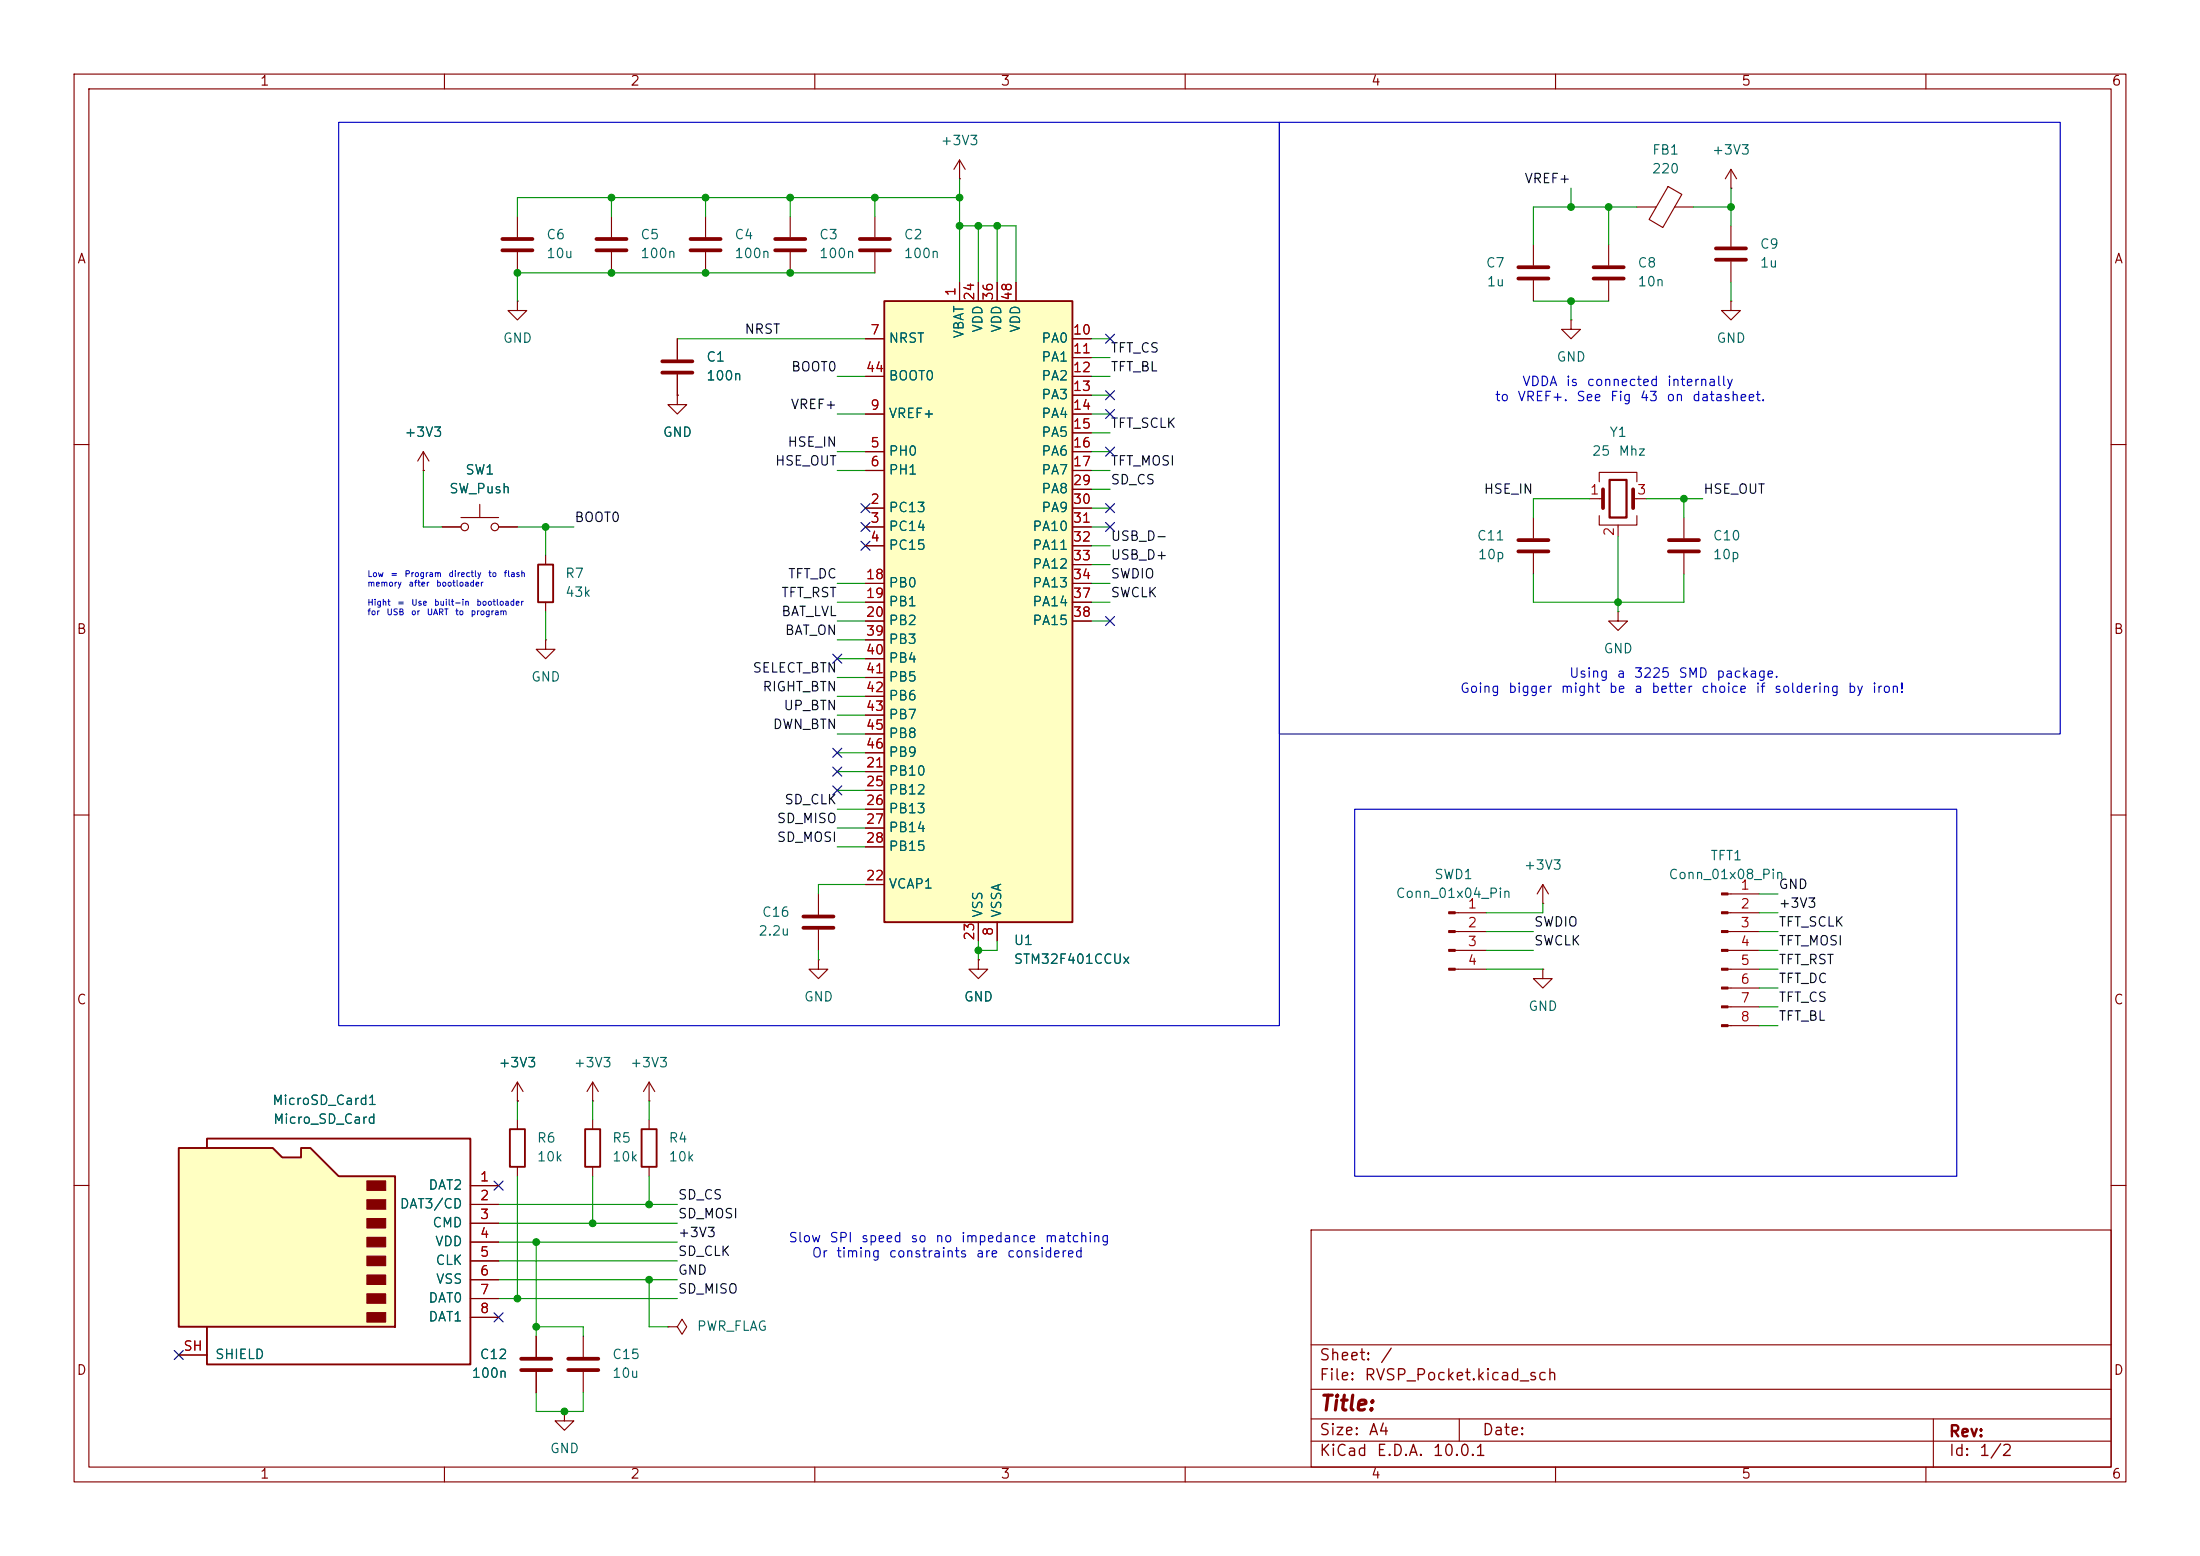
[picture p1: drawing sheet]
<svg xmlns="http://www.w3.org/2000/svg" width="297mm" height="210mm" viewBox="0 0 297 210" stroke-linecap="round" stroke-linejoin="round" font-family="sans-serif">
<g fill="none" stroke="#840000" stroke-width=".15">
<path d="M10 10h277v190h-277zM12 12h273v186h-273zM60 10v2M110 10v2M160 10v2M210 10v2M260 10v2M82.5 29.2v2.8M82.5 34v2.8M118.1 29.2v2.8M118.1 34v2.8M129.5 24.1h.1"/>
<path d="M129.5 21.6l-.7 1.3M129.5 21.6l.8 1.3M129.5 21.6v2.5M91.4 53.3v1.3h1.3l-1.3 1.3-1.2-1.3h1.2M91.4 53.3h.1M10 60h2M285 60h2M218.4 82.6v1.2h1.3l-1.3 1.3-1.2-1.3h1.2M218.4 82.6h.1M10 110h2M285 110h2M10 160h2"/>
<path d="M177 166h108v32h-108zM285 160h2M60 198v2M110 198v2M160 198v2M177 194.5h108M177 191.5h108M177 187.5h108M177 181.5h108M197 191.5v3M210 198v2M260 198v2"/>
<path d="M261 191.5v6.5"/>
</g>
<path d="M80.5 32.3h4.1M80.5 33.8h4.1M116.1 32.3h4M116.1 33.8h4" fill="none" stroke="#840000" stroke-width=".51"/>
<path d="M119.4 40.6h25.4v83.9h-25.4z" fill="#ffffc2"/>
<path d="M119.4 40.6h25.4v83.9h-25.4zM86.6 152.4h2v5.1h-2z" fill="none" stroke="#840000" stroke-width=".25"/>
<g fill="none" stroke="#840000" stroke-width=".15">
<path d="M95.2 29.2v2.8M95.2 34v2.8M106.7 29.2v2.8M106.7 34v2.8M129.5 38.1v2.5M132.1 38.1v2.5M134.6 38.1v2.5M137.2 38.1v2.5M207 33v2.8M207 37.8v2.8M217.2 33v2.8M217.2 37.8v2.8"/>
<path d="M221 27.9h2.6M225.2 25.2l1.9 1-2.6 4.5-1.9-1.1zM226.1 27.9h2.5M233.7 25.4h.1M233.7 22.9l-.8 1.2M233.7 22.9l.7 1.2M233.7 22.9v2.5M233.7 30.5v2.8M233.7 35.3v2.8M69.8 40.6v1.3h1.3l-1.3 1.3-1.2-1.3h1.2M69.8 40.6h.1M91.4 45.7v2.8"/>
<path d="M91.4 50.5v2.8M116.8 45.7h2.6M116.8 55.9h2.6M116.8 50.8h2.6M144.8 45.7h2.5M144.8 55.9h2.5M144.8 48.3h2.5M144.8 50.8h2.5M144.8 53.3h2.5M144.8 58.4h2.5M212.1 43.2v1.3h1.3l-1.3 1.2-1.3-1.2h1.3M212.1 43.2h.1"/>
<path d="M233.7 40.6v1.3h1.2l-1.2 1.3-1.3-1.3h1.3M233.7 40.6h.1M116.8 68.6h2.6M116.8 71.1h2.6M116.8 73.7h2.6M116.8 61h2.6M116.8 63.5h2.6M116.8 78.7h2.6M144.8 68.6h2.5M144.8 71.1h2.5M144.8 73.7h2.5M144.8 61h2.5"/>
<path d="M144.8 63.5h2.5M144.8 78.7h2.5M144.8 66h2.5M144.8 76.2h2.5M207 69.9v2.7M207 74.7v2.8M227.3 69.9v2.7M227.3 74.7v2.8M73.7 86.4v1.2h1.2l-1.2 1.3-1.3-1.3h1.3M73.7 86.4h.1M116.8 81.3h2.6M116.8 83.8h2.6"/>
<path d="M116.8 86.4h2.6M116.8 88.9h2.6M116.8 91.4h2.6M116.8 94h2.6M116.8 96.5h2.6M116.8 99.1h2.6M144.8 81.3h2.5M144.8 83.8h2.5M116.8 104.1h2.6M116.8 119.4h2.6M116.8 106.7h2.6M116.8 109.2h2.6"/>
<path d="M116.8 111.8h2.6M116.8 114.3h2.6M116.8 101.6h2.6M208.3 119.4l-.8 1.3M208.3 119.4l.7 1.3M208.3 119.4v2.5M132.1 129.5v1.3h1.2l-1.2 1.3-1.3-1.3h1.3M132.1 129.5h.1M132.1 124.5v2.5M134.6 124.5v2.5M196.4 123.2h4.3M196.4 125.7h4.3"/>
<path d="M196.4 128.3h4.3M196.4 130.8h4.3M208.3 130.8v1.3h1.2l-1.2 1.3-1.3-1.3h1.3M208.3 130.8h.1M208.3 121.9h.1M233.3 120.7h4.2M233.3 123.2h4.2M233.3 125.7h4.2M233.3 128.3h4.2M233.3 130.8h4.2M233.3 133.4h4.2M233.3 135.9h4.2"/>
<path d="M233.3 138.4h4.2M80 148.6h.1M80 146.1l-.8 1.2M80 146.1l.8 1.2M80 146.1v2.5M87.6 151.1v1.3M87.6 157.5v1.3M90.2 179.1h1.2l.7-1 .6 1-.6 1-.7-1M90.2 179.1h.1M76.2 190.5v1.3h1.3l-1.3 1.2-1.3-1.2h1.3M76.2 190.5h.1M78.7 180.3v2.8"/>
<path d="M78.7 185.2v2.8"/>
</g>
<g fill="#840000" stroke="#840000" stroke-width=".15">
<path d="M232.4 120.5h.9v.3h-.9z"/>
<path d="M232.4 123.1h.9v.2h-.9z"/>
<path d="M232.4 125.6h.9v.3h-.9z"/>
<path d="M232.4 128.1h.9v.3h-.9z"/>
<path d="M232.4 130.7h.9v.2h-.9z"/>
<path d="M232.4 133.2h.9v.3h-.9z"/>
<path d="M232.4 135.8h.9v.2h-.9z"/>
<path d="M232.4 138.3h.9v.3h-.9z"/>
<path d="M195.6 123.1h.8v.2h-.8z"/>
<path d="M195.6 125.6h.8v.3h-.8z"/>
<path d="M195.6 128.1h.8v.3h-.8z"/>
<path d="M195.6 130.7h.8v.2h-.8z"/>
</g>
<g fill="none" stroke="#840000" stroke-width=".51">
<path d="M93.2 32.3h4.1M93.2 33.8h4.1M104.6 32.3h4.1M104.6 33.8h4.1M205 36.1h4M205 37.6h4M215.1 36.1h4.1M215.1 37.6h4.1M231.6 33.5h4.1M231.6 35.1h4.1M89.4 48.8h4.1M89.4 50.3h4.1"/>
<path d="M205 72.9h4M205 74.4h4M225.3 72.9h4.1M225.3 74.4h4.1M76.7 183.4h4.1M76.7 184.9h4.1"/>
</g>
<path d="M24.1 154.9h12.7l1.3 1.3h2.5v-1.3h1.3l3.8 3.9h7.6v20.3h-29.2z" fill="#ffffc2"/>
<path d="M72.6 76.2h2.1v5.1h-2.1zM24.1 154.9h12.7l1.3 1.3h2.5v-1.3h1.3l3.8 3.9h7.6v20.3h-29.2zM27.9 154.9v-1.2h35.6v30.5h-35.6v-5.1M68.8 152.4h2.1v5.1h-2.1zM79 152.4h2v5.1h-2z" fill="none" stroke="#840000" stroke-width=".25"/>
<g fill="#840000" stroke="#840000" stroke-width=".15">
<path d="M49.5 159.4h2.6v1.3h-2.6z"/>
<path d="M49.5 161.9h2.6v1.3h-2.6z"/>
<path d="M49.5 164.5h2.6v1.2h-2.6z"/>
<path d="M49.5 167h2.6v1.3h-2.6z"/>
<path d="M49.5 169.5h2.6v1.3h-2.6z"/>
<path d="M49.5 172.1h2.6v1.3h-2.6z"/>
<path d="M49.5 174.6h2.6v1.3h-2.6z"/>
<path d="M49.5 177.2h2.6v1.2h-2.6z"/>
</g>
<g fill="none" stroke="#840000" stroke-width=".15">
<path d="M69.8 29.2v2.8M69.8 34v2.8M129.5 38.1v2.5M132.1 38.1v2.5M134.6 38.1v2.5M137.2 38.1v2.5M91.4 53.3h.1M91.4 45.7v2.8M91.4 50.5v2.8M116.8 45.7h2.6M116.8 55.9h2.6M116.8 50.8h2.6"/>
<path d="M144.8 45.7h2.5M144.8 55.9h2.5M144.8 48.3h2.5M144.8 50.8h2.5M144.8 53.3h2.5M144.8 58.4h2.5M57.1 63.5h.1M57.1 61l-.7 1.2M57.1 61l.8 1.2M57.1 61v2.5M59.7 71.1h2.5M62.2 69.9h5.1"/>
<path d="M64.8 68.1v1.8M67.3 71.1h2.5M73.7 74.9v1.3M116.8 71.1h2.6M116.8 68.6h2.6M116.8 73.7h2.6M116.8 61h2.6M116.8 63.5h2.6M116.8 78.7h2.6M144.8 71.1h2.5M144.8 68.6h2.5M144.8 73.7h2.5"/>
<path d="M144.8 61h2.5M144.8 63.5h2.5M144.8 78.7h2.5M144.8 66h2.5M144.8 76.2h2.5M214.6 67.3h1.8M215.9 65v-1.2h5.1v1.2M215.9 69.6v1.3h5.1v-1.3M218.4 70.9v1.5M220.5 67.3h1.7M73.7 81.3v1.3M116.8 81.3h2.6"/>
<path d="M116.8 83.8h2.6M116.8 86.4h2.6M116.8 88.9h2.6M116.8 91.4h2.6M116.8 94h2.6M116.8 96.5h2.6M116.8 99.1h2.6M144.8 81.3h2.5M144.8 83.8h2.5M116.8 104.1h2.6M116.8 119.4h2.6M116.8 106.7h2.6"/>
<path d="M116.8 109.2h2.6M116.8 111.8h2.6M116.8 114.3h2.6M116.8 101.6h2.6M110.5 129.5v1.3h1.3l-1.3 1.3-1.3-1.3h1.3M110.5 129.5h.1M110.5 120.7v2.7M110.5 125.5v2.8M132.1 129.5h.1M132.1 124.5v2.5M134.6 124.5v2.5M69.8 148.6h.1"/>
<path d="M69.8 146.1v2.5M69.8 151.1v1.3M69.8 157.5v1.3M69.8 146.1l-.7 1.2M69.8 146.1l.8 1.2M80 151.1v1.3M80 157.5v1.3M87.6 148.6h.1M87.6 146.1l-.7 1.2M87.6 146.1l.8 1.2M87.6 146.1v2.5M63.5 160h3.8"/>
<path d="M63.5 162.6h3.8M63.5 165.1h3.8M63.5 167.6h3.8M63.5 170.2h3.8M63.5 172.7h3.8M63.5 175.3h3.8M63.5 177.8h3.8M24.1 182.9h3.8M72.4 180.3v2.8M72.4 185.2v2.8"/>
<circle cx="62.7" cy="71.1" r=".51"/>
<circle cx="66.8" cy="71.1" r=".51"/>
</g>
<path d="M67.8 32.3h4.1M67.8 33.8h4.1M216.4 66v2.6M220.5 66v2.6M108.5 123.7h4M108.5 125.2h4M70.4 183.4h4M70.4 184.9h4" fill="none" stroke="#840000" stroke-width=".51"/>
<path d="M217.3 64.8h2.3v5.1h-2.3z" fill="none" stroke="#840000" stroke-width=".3"/>
<g fill="none" stroke="#009600" stroke-width=".15">
<path d="M82.5 26.7v2.5M95.2 26.7v2.5M106.7 26.7v2.5M118.1 36.8h-48.3v3.8M118.1 26.7v2.5M129.5 30.5h7.7v7.6M129.5 26.7h-59.7v2.5M129.5 24.1v14M132.1 30.5v7.6M134.6 30.5v7.6M212.1 25.4v2.5M217.2 27.9v5.1"/>
<path d="M221 27.9h-14v5.1M228.6 27.9h5.1M233.7 25.4v5.1M233.7 38.1v2.5M91.4 45.7h25.4M113 50.8h3.8M113 55.9h3.8M147.3 50.8h2.6M147.3 55.9h2.6M147.3 58.4h2.6M147.3 53.3h2.6M147.3 48.3h2.6"/>
<path d="M147.3 45.7h2.6M207 40.6h10.2M212.1 40.6v2.6M57.1 63.5v7.6h2.6M69.8 71.1h7.7M73.7 71.1v3.8M113 78.7h3.8M113 61h3.8M113 63.5h3.8M147.3 71.1h2.6M147.3 68.6h2.6M147.3 78.7h2.6"/>
<path d="M147.3 61h2.6M147.3 63.5h2.6M147.3 66h2.6M147.3 76.2h2.6M147.3 73.7h2.6M207 77.5v3.8h20.3v-3.8M214.6 67.3h-7.6v2.6M218.4 72.4v10.2M222.2 67.3h7.7M227.3 67.3v2.6M73.7 82.6v3.8M113 81.3h3.8"/>
<path d="M113 94h3.8M113 96.5h3.8M113 99.1h3.8M113 83.8h3.8M113 88.9h3.8M113 86.4h3.8M113 91.4h3.8M147.3 81.3h2.6M147.3 83.8h2.6M113 106.7h3.8M113 101.6h3.8M113 104.1h3.8"/>
<path d="M113 111.8h3.8M113 114.3h3.8M113 109.2h3.8M116.8 119.4h-6.3v1.3M110.5 128.3v1.2M132.1 127v2.5M134.6 127v1.3h-2.5M200.7 128.3h6.3M200.7 125.7h6.3M200.7 130.8h7.6M208.3 121.9v1.3h-7.6M237.5 128.3h2.5"/>
<path d="M237.5 125.7h2.5M237.5 130.8h2.5M237.5 123.2h2.5M237.5 120.7h2.5M237.5 133.4h2.5M237.5 135.9h2.5M237.5 138.4h2.5M69.8 148.6v2.5M69.8 158.8v16.5M80 148.6v2.5M80 158.8v6.3M87.6 148.6v2.5"/>
<path d="M87.6 158.8v3.8M67.3 162.6h24.1M67.3 172.7h24.1M67.3 165.1h24.1M67.3 167.6h24.1M67.3 175.3h24.1M67.3 170.2h24.1M72.4 179.1h6.3v1.2M72.4 167.6v12.7M87.6 172.7v6.4h2.6M72.4 188v2.5h6.3v-2.5"/>
</g>
<g fill="none" stroke="#000084" stroke-width=".15">
<path d="M149.3 45.1l1.2 1.2M149.3 52.7l1.2 1.2M149.3 55.3l1.2 1.2M150.5 45.1l-1.2 1.2M150.5 52.7l-1.2 1.2M150.5 55.3l-1.2 1.2M116.2 73.1l1.2 1.2M116.2 68l1.2 1.2M116.2 70.5l1.2 1.2M117.4 73.1l-1.2 1.2M117.4 68l-1.2 1.2M117.4 70.5l-1.2 1.2"/>
<path d="M149.3 60.4l1.2 1.2M149.3 68l1.2 1.2M149.3 70.5l1.2 1.2M150.5 60.4l-1.2 1.2M150.5 68l-1.2 1.2M150.5 70.5l-1.2 1.2M112.4 88.3l1.2 1.2M113.6 88.3l-1.2 1.2M149.3 83.2l1.2 1.2M150.5 83.2l-1.2 1.2M112.4 106.1l1.2 1.2M112.4 103.5l1.2 1.2"/>
<path d="M112.4 101l1.2 1.2M113.6 106.1l-1.2 1.2M113.6 103.5l-1.2 1.2M113.6 101l-1.2 1.2M66.7 159.4l1.2 1.2M67.9 159.4l-1.2 1.2M66.7 177.2l1.2 1.2M67.9 177.2l-1.2 1.2M23.5 182.3l1.2 1.2M24.7 182.3l-1.2 1.2"/>
</g>
<path d="M45.7 16.5h127v121.9h-127zM172.7 16.5h105.4v82.6h-105.4zM182.9 109.2h81.3v49.6h-81.3z" fill="none" stroke="#0000c2" stroke-width=".15"/>
<g fill="#009600" stroke="#009600" stroke-width=".14">
<circle cx="218.4" cy="81.3" r=".46"/>
<circle cx="227.3" cy="67.3" r=".46"/>
<circle cx="233.7" cy="27.9" r=".46"/>
<circle cx="212.1" cy="27.9" r=".46"/>
<circle cx="217.2" cy="27.9" r=".46"/>
<circle cx="212.1" cy="40.6" r=".46"/>
<circle cx="95.2" cy="26.7" r=".46"/>
<circle cx="106.7" cy="36.8" r=".46"/>
<circle cx="95.2" cy="36.8" r=".46"/>
<circle cx="106.7" cy="26.7" r=".46"/>
<circle cx="73.7" cy="71.1" r=".46"/>
<circle cx="82.5" cy="36.8" r=".46"/>
<circle cx="69.8" cy="36.8" r=".46"/>
<circle cx="82.5" cy="26.7" r=".46"/>
<circle cx="76.2" cy="190.5" r=".46"/>
<circle cx="87.6" cy="162.6" r=".46"/>
<circle cx="87.6" cy="172.7" r=".46"/>
<circle cx="132.1" cy="128.3" r=".46"/>
<circle cx="72.4" cy="179.1" r=".46"/>
<circle cx="69.8" cy="175.3" r=".46"/>
<circle cx="72.4" cy="167.6" r=".46"/>
<circle cx="80" cy="165.1" r=".46"/>
<circle cx="129.5" cy="26.7" r=".46"/>
<circle cx="129.5" cy="30.5" r=".46"/>
<circle cx="134.6" cy="30.5" r=".46"/>
<circle cx="132.1" cy="30.5" r=".46"/>
<circle cx="118.1" cy="26.7" r=".46"/>
</g>
<text font-size="2" fill="#840000" x="178" y="190.9">Title:</text>
<g font-size="1.5" fill="#840000">
<text x="178" y="184">Sheet:</text>
<text x="186.2" y="184">/</text>
<text x="178" y="186.7">File:</text>
<text x="184.1" y="186.7">RVSP_Pocket.kicad_sch</text>
<text x="178" y="196.9">KiCad</text>
<text x="178" y="194.1">Size:</text>
<text x="184.7" y="194.1">A4</text>
<text x="185.7" y="196.9">E.D.A.</text>
<text x="193.3" y="196.9">10.0.1</text>
<text x="200" y="194.1">Date:</text>
<text x="263" y="194.3">Rev:</text>
<text x="263" y="196.9">Id:</text>
<text x="267.1" y="196.9">1/2</text>
</g>
<g font-size="1.3" fill="#840000">
<text x="35" y="11.9">1</text>
<text x="85" y="11.9">2</text>
<text x="135" y="11.9">3</text>
<text x="185" y="11.9">4</text>
<text x="235" y="11.9">5</text>
<text x="285" y="11.9">6</text>
<text x="10.3" y="35.9">A</text>
<text x="285.3" y="35.9">A</text>
<text x="10.3" y="85.9">B</text>
<text x="285.3" y="85.9">B</text>
<text x="10.3" y="135.9">C</text>
<text x="285.3" y="135.9">C</text>
<text x="10.3" y="185.9">D</text>
<text x="285.3" y="185.9">D</text>
<text x="35" y="199.9">1</text>
<text x="85" y="199.9">2</text>
<text x="135" y="199.9">3</text>
<text x="185" y="199.9">4</text>
<text x="235" y="199.9">5</text>
<text x="285" y="199.9">6</text>
</g>
<g font-size="1.3" fill="#006464">
<text x="126.9" y="19.9">+3V3</text>
<text x="222.9" y="23.7">220</text>
<text x="223" y="21.2">FB1</text>
<text x="231" y="21.2">+3V3</text>
<text x="73.7" y="32.6">C6</text>
<text x="73.7" y="35.2">10u</text>
<text x="86.4" y="32.6">C5</text>
<text x="86.4" y="35.2">100n</text>
<text x="99.1" y="32.6">C4</text>
<text x="99.1" y="35.2">100n</text>
<text x="110.5" y="32.6">C3</text>
<text x="110.5" y="35.2">100n</text>
<text x="121.9" y="32.6">C2</text>
<text x="121.9" y="35.2">100n</text>
<text x="237.5" y="33.9">C9</text>
<text x="200.5" y="36.4">C7</text>
<text x="200.6" y="39">1u</text>
<text x="221" y="36.4">C8</text>
<text x="221" y="39">10n</text>
<text x="237.5" y="36.4">1u</text>
<text x="67.8" y="46.6">GND</text>
<text x="119.9" y="46.6">NRST</text>
<text x="130.4" y="45.8" transform="rotate(-90 130.4 45.8)">VBAT</text>
<text x="132.9" y="45" transform="rotate(-90 132.9 45)">VDD</text>
<text x="135.5" y="45" transform="rotate(-90 135.5 45)">VDD</text>
<text x="138" y="45" transform="rotate(-90 138 45)">VDD</text>
<text x="140.5" y="46.6">PA0</text>
<text x="231.6" y="46.6">GND</text>
<text x="95.3" y="49.1">C1</text>
<text x="95.3" y="51.7">100n</text>
<text x="119.9" y="51.7">BOOT0</text>
<text x="140.5" y="49.1">PA1</text>
<text x="140.5" y="51.7">PA2</text>
<text x="210.1" y="49.1">GND</text>
<text x="54.5" y="59.3">+3V3</text>
<text x="89.4" y="59.3">GND</text>
<text x="119.9" y="56.7">VREF+</text>
<text x="140.5" y="54.2">PA3</text>
<text x="140.5" y="56.7">PA4</text>
<text x="140.5" y="59.3">PA5</text>
<text x="217.2" y="59.3">Y1</text>
<text x="62.7" y="64.4">SW1</text>
<text x="119.9" y="61.8">PH0</text>
<text x="119.9" y="64.4">PH1</text>
<text x="140.5" y="61.8">PA6</text>
<text x="140.5" y="64.4">PA7</text>
<text x="214.8" y="61.8">25</text>
<text x="218.4" y="61.8">Mhz</text>
<text x="60.6" y="66.9">SW_Push</text>
<text x="119.9" y="69.4">PC13</text>
<text x="119.9" y="72">PC14</text>
<text x="139.3" y="72">PA10</text>
<text x="140.5" y="66.9">PA8</text>
<text x="140.5" y="69.4">PA9</text>
<text x="119.9" y="74.5">PC15</text>
<text x="139.3" y="74.5">PA11</text>
<text x="139.3" y="77.1">PA12</text>
<text x="199.3" y="73.3">C11</text>
<text x="199.4" y="75.8">10p</text>
<text x="231.1" y="73.3">C10</text>
<text x="231.1" y="75.8">10p</text>
<text x="76.2" y="78.3">R7</text>
<text x="76.2" y="80.9">43k</text>
<text x="119.9" y="79.6">PB0</text>
<text x="119.9" y="82.1">PB1</text>
<text x="139.3" y="79.6">PA13</text>
<text x="139.3" y="82.1">PA14</text>
<text x="119.9" y="84.7">PB2</text>
<text x="119.9" y="87.2">PB3</text>
<text x="119.9" y="89.8">PB4</text>
<text x="139.3" y="84.7">PA15</text>
<text x="216.4" y="88.5">GND</text>
<text x="71.6" y="92.3">GND</text>
<text x="119.9" y="92.3">PB5</text>
<text x="119.9" y="94.8">PB6</text>
<text x="119.9" y="97.4">PB7</text>
<text x="119.9" y="99.9">PB8</text>
<text x="119.9" y="105">PB10</text>
<text x="119.9" y="107.5">PB12</text>
<text x="119.9" y="102.5">PB9</text>
<text x="119.9" y="110.1">PB13</text>
<text x="119.9" y="112.6">PB14</text>
<text x="119.9" y="115.2">PB15</text>
<text x="193.5" y="119">SWD1</text>
<text x="205.6" y="117.7">+3V3</text>
<text x="225.2" y="119">Conn_01x08_Pin</text>
<text x="230.8" y="116.4">TFT1</text>
<text x="102.8" y="124.1">C16</text>
<text x="119.9" y="120.2">VCAP1</text>
<text x="132.9" y="124" transform="rotate(-90 132.9 124)">VSS</text>
<text x="135.5" y="124" transform="rotate(-90 135.5 124)">VSSA</text>
<text x="188.3" y="121.5">Conn_01x04_Pin</text>
<text x="102.3" y="126.6">2.2u</text>
<text x="136.8" y="127.9">U1</text>
<text x="136.8" y="130.4">STM32F401CCUx</text>
<text x="108.5" y="135.5">GND</text>
<text x="130" y="135.5">GND</text>
<text x="206.2" y="136.8">GND</text>
<text x="36.7" y="149.5">MicroSD_Card1</text>
<text x="67.2" y="144.4">+3V3</text>
<text x="77.4" y="144.4">+3V3</text>
<text x="85" y="144.4">+3V3</text>
<text x="36.8" y="152">Micro_SD_Card</text>
<text x="72.4" y="154.5">R6</text>
<text x="82.6" y="154.5">R5</text>
<text x="90.2" y="154.5">R4</text>
<text x="57.7" y="160.9">DAT2</text>
<text x="72.4" y="157.1">10k</text>
<text x="82.6" y="157.1">10k</text>
<text x="90.2" y="157.1">10k</text>
<text x="53.9" y="163.4">DAT3/CD</text>
<text x="58.3" y="166">CMD</text>
<text x="58.7" y="168.5">VDD</text>
<text x="58.7" y="171">CLK</text>
<text x="58.8" y="173.6">VSS</text>
<text x="57.7" y="176.1">DAT0</text>
<text x="57.7" y="178.7">DAT1</text>
<text x="94" y="179.9">PWR_FLAG</text>
<text x="29" y="183.7">SHIELD</text>
<text x="64.7" y="183.7">C12</text>
<text x="82.6" y="183.7">C15</text>
<text x="63.6" y="186.3">100n</text>
<text x="82.6" y="186.3">10u</text>
<text x="74.2" y="196.4">GND</text>
</g>
<g font-size="1.3" fill="#0f0f0f">
<text x="205.7" y="25.1">VREF+</text>
<text x="100.4" y="45.4">NRST</text>
<text x="149.9" y="47.9">TFT_CS</text>
<text x="106.7" y="50.5">BOOT0</text>
<text x="149.9" y="50.5">TFT_BL</text>
<text x="106.7" y="55.5">VREF+</text>
<text x="149.9" y="58.1">TFT_SCLK</text>
<text x="104.5" y="63.2">HSE_OUT</text>
<text x="106.2" y="60.6">HSE_IN</text>
<text x="149.9" y="65.7">SD_CS</text>
<text x="149.9" y="63.2">TFT_MOSI</text>
<text x="77.5" y="70.8">BOOT0</text>
<text x="200.2" y="67">HSE_IN</text>
<text x="229.9" y="67">HSE_OUT</text>
<text x="149.9" y="75.9">USB_D+</text>
<text x="149.9" y="73.3">USB_D-</text>
<text x="105.4" y="83.5">BAT_LVL</text>
<text x="105.4" y="80.9">TFT_RST</text>
<text x="106.3" y="78.4">TFT_DC</text>
<text x="149.9" y="80.9">SWCLK</text>
<text x="149.9" y="78.4">SWDIO</text>
<text x="105.9" y="86">BAT_ON</text>
<text x="101.5" y="91.1">SELECT_BTN</text>
<text x="102.8" y="93.6">RIGHT_BTN</text>
<text x="104.2" y="98.7">DWN_BTN</text>
<text x="105.7" y="96.2">UP_BTN</text>
<text x="104.8" y="114">SD_MOSI</text>
<text x="104.8" y="111.4">SD_MISO</text>
<text x="105.8" y="108.9">SD_CLK</text>
<text x="207" y="125.4">SWDIO</text>
<text x="240" y="125.4">TFT_SCLK</text>
<text x="240" y="120.3">GND</text>
<text x="240" y="122.8">+3V3</text>
<text x="207" y="127.9">SWCLK</text>
<text x="240" y="127.9">TFT_MOSI</text>
<text x="240" y="130.5">TFT_RST</text>
<text x="240" y="133">TFT_DC</text>
<text x="240" y="135.5">TFT_CS</text>
<text x="240" y="138.1">TFT_BL</text>
<text x="91.4" y="164.8">SD_MOSI</text>
<text x="91.4" y="162.2">SD_CS</text>
<text x="91.4" y="167.3">+3V3</text>
<text x="91.4" y="172.4">GND</text>
<text x="91.4" y="169.8">SD_CLK</text>
<text x="91.4" y="174.9">SD_MISO</text>
</g>
<g font-size="1.3" fill="#a90000">
<text x="129.3" y="40.1" transform="rotate(-90 129.3 40.1)">1</text>
<text x="131.8" y="40.7" transform="rotate(-90 131.8 40.7)">24</text>
<text x="134.4" y="40.7" transform="rotate(-90 134.4 40.7)">36</text>
<text x="136.9" y="40.7" transform="rotate(-90 136.9 40.7)">48</text>
<text x="117.4" y="45.5">7</text>
<text x="144.7" y="45.5">10</text>
<text x="116.8" y="50.5">44</text>
<text x="144.7" y="48">11</text>
<text x="144.7" y="50.5">12</text>
<text x="144.7" y="53.1">13</text>
<text x="117.4" y="55.6">9</text>
<text x="144.7" y="55.6">14</text>
<text x="144.7" y="58.2">15</text>
<text x="117.4" y="60.7">5</text>
<text x="117.4" y="63.2">6</text>
<text x="144.7" y="60.7">16</text>
<text x="144.7" y="63.2">17</text>
<text x="144.7" y="65.8">29</text>
<text x="117.4" y="68.3">2</text>
<text x="117.4" y="70.9">3</text>
<text x="144.7" y="68.3">30</text>
<text x="144.7" y="70.9">31</text>
<text x="214.6" y="67.1">1</text>
<text x="220.9" y="67.1">3</text>
<text x="117.4" y="73.4">4</text>
<text x="144.7" y="73.4">32</text>
<text x="144.7" y="75.9">33</text>
<text x="218.2" y="72.5" transform="rotate(-90 218.2 72.5)">2</text>
<text x="116.8" y="78.5">18</text>
<text x="116.8" y="81">19</text>
<text x="116.8" y="83.6">20</text>
<text x="144.7" y="78.5">34</text>
<text x="144.7" y="81">37</text>
<text x="144.7" y="83.6">38</text>
<text x="116.8" y="86.1">39</text>
<text x="116.8" y="88.6">40</text>
<text x="116.8" y="91.2">41</text>
<text x="116.8" y="93.7">42</text>
<text x="116.8" y="96.3">43</text>
<text x="116.8" y="98.8">45</text>
<text x="116.8" y="101.3">46</text>
<text x="116.8" y="103.9">21</text>
<text x="116.8" y="106.4">25</text>
<text x="116.8" y="109">26</text>
<text x="116.8" y="111.5">27</text>
<text x="116.8" y="119.1">22</text>
<text x="116.8" y="114">28</text>
<text x="198" y="122.9">1</text>
<text x="198" y="125.5">2</text>
<text x="234.9" y="120.4">1</text>
<text x="234.9" y="122.9">2</text>
<text x="234.9" y="125.5">3</text>
<text x="131.8" y="127" transform="rotate(-90 131.8 127)">23</text>
<text x="134.4" y="126.4" transform="rotate(-90 134.4 126.4)">8</text>
<text x="198" y="128">3</text>
<text x="198" y="130.6">4</text>
<text x="234.9" y="128">4</text>
<text x="234.9" y="130.6">5</text>
<text x="234.9" y="133.1">6</text>
<text x="234.9" y="135.6">7</text>
<text x="234.9" y="138.2">8</text>
<text x="64.7" y="159.8">1</text>
<text x="64.7" y="162.3">2</text>
<text x="64.7" y="164.8">3</text>
<text x="64.7" y="167.4">4</text>
<text x="64.7" y="169.9">5</text>
<text x="64.7" y="172.5">6</text>
<text x="64.7" y="175">7</text>
<text x="64.7" y="177.5">8</text>
<text x="24.7" y="182.6">SH</text>
</g>
<g font-size="1.3" fill="#0000c2">
<text x="205.4" y="52.4">VDDA</text>
<text x="211.3" y="52.4">is</text>
<text x="214.1" y="52.4">connected</text>
<text x="225" y="52.4">internally</text>
<text x="201.7" y="54.5">to</text>
<text x="204.8" y="54.5">VREF+.</text>
<text x="212.7" y="54.5">See</text>
<text x="217.3" y="54.5">Fig</text>
<text x="221.3" y="54.5">43</text>
<text x="224.9" y="54.5">on</text>
<text x="228.3" y="54.5">datasheet.</text>
<text x="197" y="93.8">Going</text>
<text x="203.5" y="93.8">bigger</text>
<text x="210.6" y="93.8">might</text>
<text x="211.7" y="91.8">Using</text>
<text x="217.1" y="93.8">be</text>
<text x="218.2" y="91.8">a</text>
<text x="220.5" y="91.8">3225</text>
<text x="220.5" y="93.8">a</text>
<text x="222.8" y="93.8">better</text>
<text x="226.5" y="91.8">SMD</text>
<text x="229.6" y="93.8">choice</text>
<text x="231.6" y="91.8">package.</text>
<text x="236.9" y="93.8">if</text>
<text x="239.4" y="93.8">soldering</text>
<text x="249.3" y="93.8">by</text>
<text x="252.6" y="93.8">iron!</text>
<text x="106.4" y="168">Slow</text>
<text x="111.9" y="168">SPI</text>
<text x="116.1" y="168">speed</text>
<text x="122.8" y="168">so</text>
<text x="126.2" y="168">no</text>
<text x="129.6" y="168">impedance</text>
<text x="141" y="168">matching</text>
<text x="109.5" y="170">Or</text>
<text x="112.8" y="170">timing</text>
<text x="119.9" y="170">constraints</text>
<text x="131.6" y="170">are</text>
<text x="135.8" y="170">considered</text>
</g>
<g font-size=".8" fill="#0000c2">
<text x="49.5" y="78.1">Low</text>
<text x="49.5" y="79.4">memory</text>
<text x="49.5" y="81.9">Hight</text>
<text x="49.5" y="83.2">for</text>
<text x="52.1" y="83.2">USB</text>
<text x="52.6" y="78.1">=</text>
<text x="53.6" y="81.9">=</text>
<text x="54.5" y="78.1">Program</text>
<text x="55.1" y="79.4">after</text>
<text x="55.4" y="83.2">or</text>
<text x="55.5" y="81.9">Use</text>
<text x="57.5" y="83.2">UART</text>
<text x="58.5" y="81.9">built-in</text>
<text x="58.8" y="79.4">bootloader</text>
<text x="60.5" y="78.1">directly</text>
<text x="61.4" y="83.2">to</text>
<text x="63.5" y="83.2">program</text>
<text x="64.2" y="81.9">bootloader</text>
<text x="65.8" y="78.1">to</text>
<text x="67.9" y="78.1">flash</text>
</g>
</svg>
